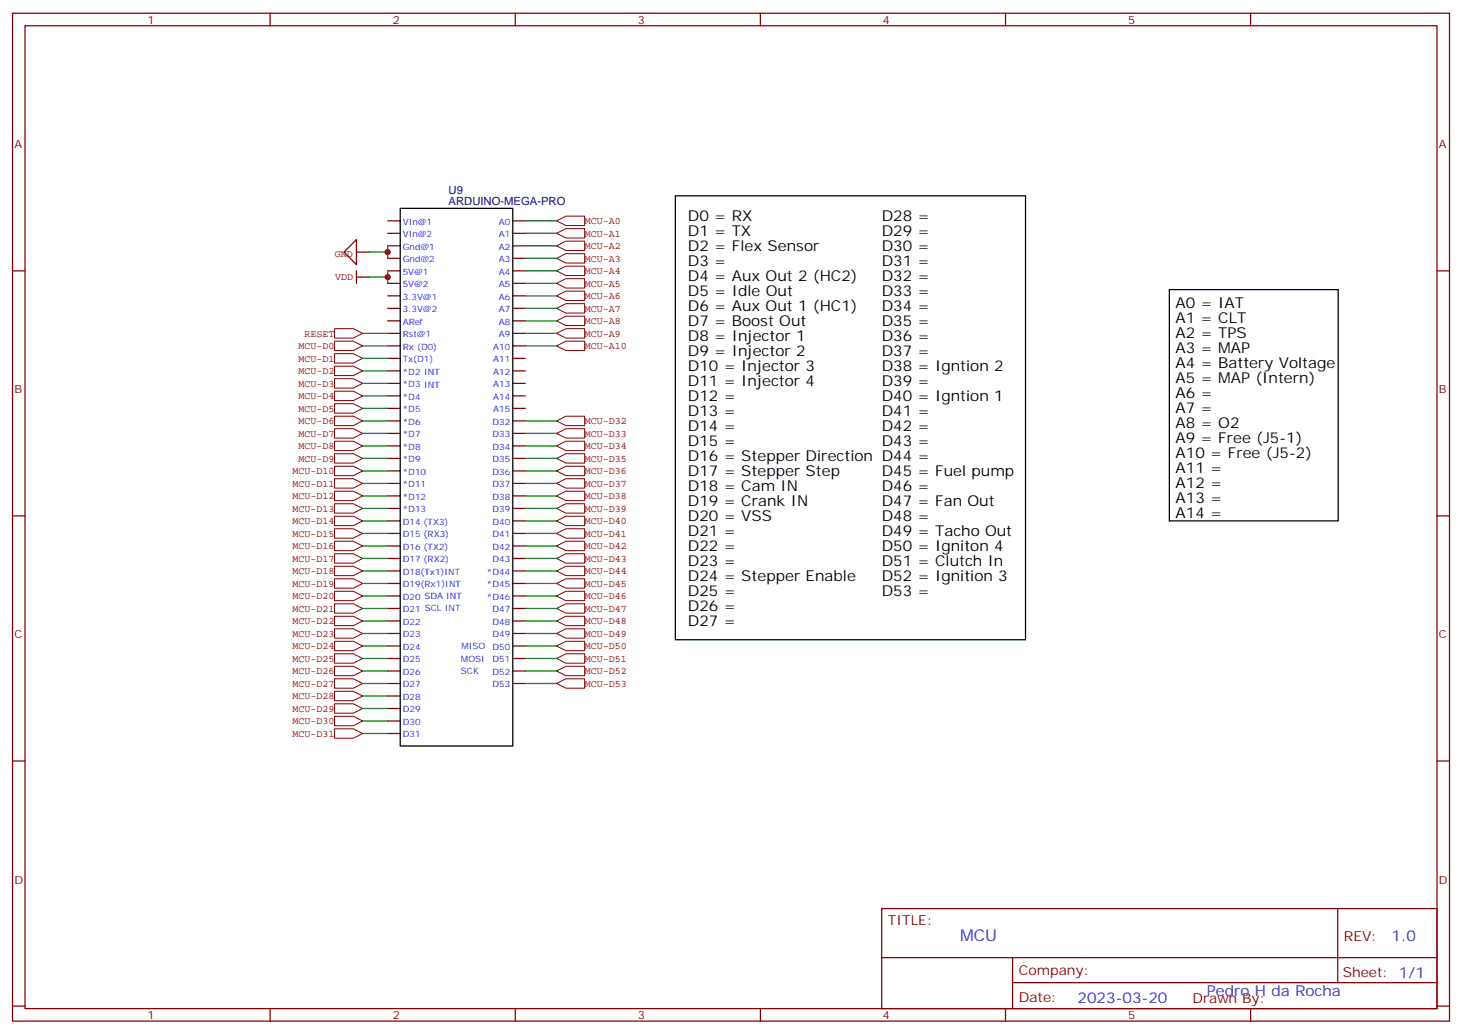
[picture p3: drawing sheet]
<svg xmlns="http://www.w3.org/2000/svg" width="412mm" height="292mm" viewBox="0 0 412 292" stroke-linecap="round" stroke-linejoin="round" font-family="sans-serif">
<g fill="none" stroke="#870000" stroke-width=".35">
<path d="M3.5 3.7h405.4v284.4h-405.4zM7.1 7.3h398.2v277.3h-398.2zM76.2 3.7v3.6M145.3 3.7v3.6M214.5 3.7v3.6M283.6 3.7v3.6M352.8 3.7v3.6M3.5 76.4h3.6M405.3 76.4h3.6M3.5 145.6h3.6M405.3 145.6h3.6M3.5 214.7h3.6"/>
<path d="M405.3 214.7h3.6M248.7 256.3h156.6v28.3h-156.6zM377.3 256.4v20.8M248.7 270.2h156.5M285.6 277.2h119.6M285.6 270.2v14.1M3.5 283.8h3.6M76.2 284.6v3.5M145.3 284.6v3.5M214.5 284.6v3.5M283.6 284.6v3.5M352.8 284.6v3.5"/>
<path d="M405.3 283.8h3.6"/>
</g>
<path d="M100.5 78.2h3.6M100.5 76.4v3.5" fill="none" stroke="#850000" stroke-width=".35"/>
<g fill="#fff" stroke="#850000" stroke-width=".28">
<path d="M94.4 92.7h5.3l2.6 1.4-2.6 1.3h-5.3z"/>
<path d="M94.4 96.3h5.3l2.6 1.3-2.6 1.3h-5.3z"/>
<path d="M94.4 99.8h5.3l2.6 1.3-2.6 1.3h-5.3z"/>
<path d="M94.4 163.3h5.3l2.6 1.3-2.6 1.3h-5.3z"/>
<path d="M94.4 159.8h5.3l2.6 1.3-2.6 1.3h-5.3z"/>
<path d="M94.4 156.2h5.3l2.6 1.4-2.6 1.3h-5.3z"/>
<path d="M94.4 152.7h5.3l2.6 1.3-2.6 1.3h-5.3z"/>
<path d="M94.4 149.2h5.3l2.6 1.3-2.6 1.3h-5.3z"/>
<path d="M94.4 145.6h5.3l2.6 1.4-2.6 1.3h-5.3z"/>
<path d="M94.4 166.8h5.3l2.6 1.3-2.6 1.4h-5.3z"/>
<path d="M94.4 170.3h5.3l2.6 1.4-2.6 1.3h-5.3z"/>
<path d="M157 97.6l2.6-1.3h5.3v2.6h-5.3z"/>
<path d="M157 94.1l2.6-1.4h5.3v2.7h-5.3z"/>
<path d="M94.4 205.6h5.3l2.6 1.3-2.6 1.4h-5.3z"/>
<path d="M94.4 131.5h5.3l2.6 1.4-2.6 1.3h-5.3z"/>
<path d="M94.4 135.1h5.3l2.6 1.3-2.6 1.3h-5.3z"/>
<path d="M94.4 138.6h5.3l2.6 1.3-2.6 1.3h-5.3z"/>
<path d="M94.4 142.1h5.3l2.6 1.3-2.6 1.4h-5.3z"/>
<path d="M94.4 173.9h5.3l2.6 1.3-2.6 1.3h-5.3z"/>
<path d="M94.4 177.4h5.3l2.6 1.3-2.6 1.3h-5.3z"/>
<path d="M94.4 180.9h5.3l2.6 1.3-2.6 1.4h-5.3z"/>
<path d="M94.4 184.4h5.3l2.6 1.4-2.6 1.3h-5.3z"/>
<path d="M94.4 188h5.3l2.6 1.3-2.6 1.3h-5.3z"/>
<path d="M94.4 191.5h5.3l2.6 1.3-2.6 1.4h-5.3z"/>
<path d="M94.4 195h5.3l2.6 1.4-2.6 1.3h-5.3z"/>
<path d="M94.4 198.6h5.3l2.6 1.3-2.6 1.3h-5.3z"/>
<path d="M94.4 202.1h5.3l2.6 1.3-2.6 1.3h-5.3z"/>
<path d="M157 192.8l2.6-1.3h5.3v2.7h-5.3z"/>
<path d="M157 118.7l2.6-1.3h5.3v2.7h-5.3z"/>
<path d="M157 122.3l2.6-1.4h5.3v2.7h-5.3z"/>
<path d="M157 125.8l2.6-1.3h5.3v2.6h-5.3z"/>
<path d="M157 129.3l2.6-1.3h5.3v2.7h-5.3z"/>
<path d="M157 132.9l2.6-1.4h5.3v2.7h-5.3z"/>
<path d="M157 136.4l2.6-1.3h5.3v2.6h-5.3z"/>
<path d="M157 139.9l2.6-1.3h5.3v2.6h-5.3z"/>
<path d="M157 143.4l2.6-1.3h5.3v2.7h-5.3z"/>
<path d="M157 147l2.6-1.4h5.3v2.7h-5.3z"/>
<path d="M157 150.5l2.6-1.3h5.3v2.6h-5.3z"/>
<path d="M157 154l2.6-1.3h5.3v2.6h-5.3z"/>
<path d="M157 157.6l2.6-1.4h5.3v2.7h-5.3z"/>
<path d="M157 161.1l2.6-1.3h5.3v2.6h-5.3z"/>
<path d="M157 164.6l2.6-1.3h5.3v2.6h-5.3z"/>
<path d="M157 168.1l2.6-1.3h5.3v2.7h-5.3z"/>
<path d="M157 171.7l2.6-1.4h5.3v2.7h-5.3z"/>
<path d="M157 175.2l2.6-1.3h5.3v2.6h-5.3z"/>
<path d="M157 178.7l2.6-1.3h5.3v2.6h-5.3z"/>
<path d="M157 182.2l2.6-1.3h5.3v2.7h-5.3z"/>
<path d="M157 185.8l2.6-1.4h5.3v2.7h-5.3z"/>
<path d="M157 189.3l2.6-1.3h5.3v2.6h-5.3z"/>
<path d="M157 90.5l2.6-1.3h5.3v2.6h-5.3z"/>
<path d="M157 87l2.6-1.3h5.3v2.6h-5.3z"/>
<path d="M157 83.5l2.6-1.4h5.3v2.7h-5.3z"/>
<path d="M157 79.9l2.6-1.3h5.3v2.7h-5.3z"/>
<path d="M157 76.4l2.6-1.3h5.3v2.6h-5.3z"/>
<path d="M157 72.9l2.6-1.3h5.3v2.6h-5.3z"/>
<path d="M157 69.4l2.6-1.4h5.3v2.7h-5.3z"/>
<path d="M157 65.8l2.6-1.3h5.3v2.7h-5.3z"/>
<path d="M157 62.3l2.6-1.3h5.3v2.6h-5.3z"/>
</g>
<path d="M100.5 71.1v-3.5l-3.5 3.5 3.5 3.5v-3.5h3.6" fill="none" stroke="#850000" stroke-width=".35"/>
<g fill="none" stroke="#870000" stroke-width=".35">
<path d="M109.4 62.3h3.5M109.4 65.8h3.5M109.4 69.4h3.5M109.4 72.9h3.5M109.4 76.4h3.5M109.4 79.9h3.5M144.6 62.3h3.6M144.6 65.8h3.6M144.6 69.4h3.6M144.6 72.9h3.6M144.6 76.4h3.6M144.6 79.9h3.6"/>
<path d="M109.4 83.5h3.5M109.4 87h3.5M109.4 90.5h3.5M109.4 94.1h3.5M109.4 97.6h3.5M144.6 83.5h3.6M144.6 87h3.6M144.6 90.5h3.6M144.6 94.1h3.6M144.6 97.6h3.6M109.4 101.1h3.5M109.4 104.6h3.5"/>
<path d="M109.4 108.2h3.5M109.4 111.7h3.5M109.4 115.2h3.5M109.4 118.7h3.5M144.6 101.1h3.6M144.6 104.6h3.6M144.6 108.2h3.6M144.6 111.7h3.6M144.6 115.2h3.6M144.6 118.7h3.6M109.4 122.3h3.5M109.4 125.8h3.5"/>
<path d="M109.4 129.3h3.5M109.4 132.9h3.5M109.4 136.4h3.5M109.4 139.9h3.5M144.6 122.3h3.6M144.6 125.8h3.6M144.6 129.3h3.6M144.6 132.9h3.6M144.6 136.4h3.6M144.6 139.9h3.6M109.4 143.4h3.5M109.4 147h3.5"/>
<path d="M109.4 150.5h3.5M109.4 154h3.5M109.4 157.6h3.5M144.6 143.4h3.6M144.6 147h3.6M144.6 150.5h3.6M144.6 154h3.6M144.6 157.6h3.6M109.4 161.1h3.5M109.4 164.6h3.5M109.4 168.1h3.5M109.4 171.7h3.5"/>
<path d="M109.4 175.2h3.5M109.4 178.7h3.5M144.6 161.1h3.6M144.6 164.6h3.6M144.6 168.1h3.6M144.6 171.7h3.6M144.6 175.2h3.6M144.6 178.7h3.6M109.4 182.2h3.5M109.4 185.8h3.5M109.4 189.3h3.5M109.4 192.8h3.5"/>
<path d="M109.4 196.4h3.5M109.4 199.9h3.5M144.6 182.2h3.6M144.6 185.8h3.6M144.6 189.3h3.6M144.6 192.8h3.6M109.4 203.4h3.5M109.4 206.9h3.5"/>
</g>
<path d="M112.9 58.8h31.7v151.7h-31.7z" fill="none" stroke="#000" stroke-width=".35"/>
<path d="M94.4 103.3h5.3l2.6 1.3-2.6 1.4h-5.3z" fill="#fff" stroke="#850000" stroke-width=".28"/>
<path d="M102.3 104.6h7.1" fill="none" stroke="#008700" stroke-width=".35"/>
<path d="M94.4 106.8h5.3l2.6 1.4-2.6 1.3h-5.3z" fill="#fff" stroke="#850000" stroke-width=".28"/>
<path d="M102.3 108.2h7.1" fill="none" stroke="#008700" stroke-width=".35"/>
<path d="M94.4 110.4h5.3l2.6 1.3-2.6 1.3h-5.3z" fill="#fff" stroke="#850000" stroke-width=".28"/>
<path d="M102.3 111.7h7.1" fill="none" stroke="#008700" stroke-width=".35"/>
<path d="M94.4 113.9h5.3l2.6 1.3-2.6 1.3h-5.3z" fill="#fff" stroke="#850000" stroke-width=".28"/>
<path d="M102.3 115.2h7.1" fill="none" stroke="#008700" stroke-width=".35"/>
<path d="M94.4 117.4h5.3l2.6 1.3-2.6 1.4h-5.3z" fill="#fff" stroke="#850000" stroke-width=".28"/>
<path d="M102.3 118.7h7.1" fill="none" stroke="#008700" stroke-width=".35"/>
<path d="M94.4 120.9h5.3l2.6 1.4-2.6 1.3h-5.3z" fill="#fff" stroke="#850000" stroke-width=".28"/>
<path d="M102.3 122.3h7.1" fill="none" stroke="#008700" stroke-width=".35"/>
<g fill="#fff" stroke="#850000" stroke-width=".28">
<path d="M94.4 124.5h5.3l2.6 1.3-2.6 1.3h-5.3z"/>
<path d="M94.4 128h5.3l2.6 1.3-2.6 1.4h-5.3z"/>
</g>
<g fill="none" stroke="#008700" stroke-width=".35">
<path d="M104.1 78.2h5.3v1.7M104.1 71.1h5.3M109.4 69.4v3.5M109.4 76.4v1.8M148.2 62.3h8.8M148.2 65.8h8.8M148.2 69.4h8.8M148.2 72.9h8.8M148.2 76.4h8.8M148.2 79.9h8.8M102.3 94.1h7.1M102.3 97.6h7.1"/>
<path d="M148.2 83.5h8.8M148.2 87h8.8M148.2 90.5h8.8M148.2 94.1h8.8M148.2 97.6h8.8M102.3 101.1h7.1M148.2 118.7h8.8M102.3 125.8h7.1M102.3 129.3h7.1M102.3 132.9h7.1M102.3 136.4h7.1M102.3 139.9h7.1"/>
<path d="M148.2 125.8h8.8M148.2 129.3h8.8M148.2 132.9h8.8M148.2 136.4h8.8M148.2 139.9h8.8M148.2 122.3h8.8M102.3 143.4h7.1M102.3 157.6h7.1M102.3 154h7.1M102.3 150.5h7.1M102.3 147h7.1M148.2 143.4h8.8"/>
<path d="M148.2 157.6h8.8M148.2 154h8.8M148.2 150.5h8.8M148.2 147h8.8M102.3 175.2h7.1M102.3 178.7h7.1M102.3 171.7h7.1M102.3 168.1h7.1M102.3 164.6h7.1M102.3 161.1h7.1M148.2 175.2h8.8M148.2 178.7h8.8"/>
<path d="M148.2 171.7h8.8M148.2 168.1h8.8M148.2 164.6h8.8M148.2 161.1h8.8M102.3 182.2h7.1M102.3 185.8h7.1M102.3 189.3h7.1M102.3 192.8h7.1M102.3 196.4h7.1M102.3 199.9h7.1M148.2 182.2h8.8M148.2 185.8h8.8"/>
<path d="M148.2 189.3h8.8M148.2 192.8h8.8M102.3 203.4h7.1M102.3 206.9h7.1"/>
</g>
<path d="M329.8 81.7h47.7v65.3h-47.7z" fill="none" stroke="#000" stroke-width=".35"/>
<g fill="#c00">
<circle cx="109.4" cy="78.2" r=".88"/>
<circle cx="109.4" cy="71.1" r=".88"/>
</g>
<path d="M190.5 55.2h98.8v125.3h-98.8z" fill="none" stroke="#000" stroke-width=".35"/>
<text font-size="4.6" fill="#00f" x="270.8" y="265.4">MCU</text>
<g font-size="4.2">
<text x="194" y="62.3">D0 = RX</text>
<text x="248.7" y="62.3">D28 =</text>
<text x="194" y="66.5">D1 = TX</text>
<text x="194" y="70.8">D2 = Flex Sensor</text>
<text x="248.7" y="66.5">D29 =</text>
<text x="248.7" y="70.8">D30 =</text>
<text x="194" y="75">D3 =</text>
<text x="248.7" y="75">D31 =</text>
<text x="194" y="79.2">D4 = Aux Out 2 (HC2)</text>
<text x="194" y="83.5">D5 = Idle Out</text>
<text x="248.7" y="79.2">D32 =</text>
<text x="248.7" y="83.5">D33 =</text>
<text x="194" y="87.7">D6 = Aux Out 1 (HC1)</text>
<text x="248.7" y="87.7">D34 =</text>
<text x="331.6" y="87">A0 = IAT</text>
<text x="194" y="91.9">D7 = Boost Out</text>
<text x="248.7" y="91.9">D35 =</text>
<text x="331.6" y="91.2">A1 = CLT</text>
<text x="331.6" y="95.5">A2 = TPS</text>
<text x="194" y="96.2">D8 = Injector 1</text>
<text x="194" y="100.4">D9 = Injector 2</text>
<text x="248.7" y="96.2">D36 =</text>
<text x="248.7" y="100.4">D37 =</text>
<text x="331.6" y="99.7">A3 = MAP</text>
<text x="194" y="104.6">D10 = Injector 3</text>
<text x="248.7" y="104.6">D38 = Igntion 2</text>
<text x="331.6" y="103.9">A4 = Battery Voltage</text>
<text x="194" y="108.9">D11 = Injector 4</text>
<text x="194" y="113.1">D12 =</text>
<text x="248.7" y="108.9">D39 =</text>
<text x="248.7" y="113.1">D40 = Igntion 1</text>
<text x="331.6" y="108.2">A5 = MAP (Intern)</text>
<text x="331.6" y="112.4">A6 =</text>
<text x="194" y="117.3">D13 =</text>
<text x="248.7" y="117.3">D41 =</text>
<text x="331.6" y="116.6">A7 =</text>
<text x="194" y="121.6">D14 =</text>
<text x="194" y="125.8">D15 =</text>
<text x="248.7" y="121.6">D42 =</text>
<text x="248.7" y="125.8">D43 =</text>
<text x="331.6" y="120.9">A8 = O2</text>
<text x="331.6" y="125.1">A9 = Free (J5-1)</text>
<text x="194" y="130">D16 = Stepper Direction D44 =</text>
<text x="331.6" y="129.3">A10 = Free (J5-2)</text>
<text x="194" y="134.3">D17 = Stepper Step</text>
<text x="248.7" y="134.3">D45 = Fuel pump</text>
<text x="331.6" y="133.6">A11 =</text>
<text x="331.6" y="137.8">A12 =</text>
<text x="194" y="138.5">D18 = Cam IN</text>
<text x="194" y="142.7">D19 = Crank IN</text>
<text x="248.7" y="138.5">D46 =</text>
<text x="248.7" y="142.7">D47 = Fan Out</text>
<text x="331.6" y="142">A13 =</text>
<text x="194" y="147">D20 = VSS</text>
<text x="248.7" y="147">D48 =</text>
<text x="331.6" y="146.3">A14 =</text>
<text x="194" y="151.2">D21 =</text>
<text x="194" y="155.4">D22 =</text>
<text x="248.7" y="151.2">D49 = Tacho Out</text>
<text x="248.7" y="155.4">D50 = Igniton 4</text>
<text x="194" y="159.7">D23 =</text>
<text x="248.7" y="159.7">D51 = Clutch In</text>
<text x="194" y="163.9">D24 = Stepper Enable</text>
<text x="248.7" y="163.9">D52 = Ignition 3</text>
<text x="194" y="168.1">D25 =</text>
<text x="194" y="172.4">D26 =</text>
<text x="248.7" y="168.1">D53 =</text>
<text x="194" y="176.6">D27 =</text>
</g>
<g font-size="4.2" fill="#00f">
<text x="392.5" y="265.6">1.0</text>
<text x="340.4" y="281">Pedro H da Rocha</text>
<text x="304" y="283">2023-03-20</text>
</g>
<g font-size="3.9" fill="#800">
<text x="250.5" y="260.9">TITLE:</text>
<text x="379.1" y="265.6">REV:</text>
<text x="287.4" y="275.1">Company:</text>
<text x="378.7" y="275.7">Sheet: 1/1</text>
<text x="287.4" y="282.8">Date:</text>
<text x="336.4" y="282.9">Drawn By:</text>
</g>
<g font-size="3.2" fill="#800">
<text x="41.6" y="6.7">1</text>
<text x="110.8" y="6.7">2</text>
<text x="179.9" y="6.7">3</text>
<text x="249.1" y="6.7">4</text>
<text x="318.2" y="6.7">5</text>
<text x="4.1" y="41.8">A</text>
<text x="405.9" y="41.8">A</text>
<text x="4.1" y="111">B</text>
<text x="405.9" y="111">B</text>
<text x="4.1" y="180.1">C</text>
<text x="405.9" y="180.1">C</text>
<text x="4.1" y="249.3">D</text>
<text x="405.9" y="249.3">D</text>
<text x="41.6" y="287.5">1</text>
<text x="110.8" y="287.5">2</text>
<text x="179.9" y="287.5">3</text>
<text x="249.1" y="287.5">4</text>
<text x="318.2" y="287.5">5</text>
</g>
<g font-size="3.2" fill="#000080">
<text x="126.5" y="57.7">ARDUINO-MEGA-PRO</text>
<text x="126.5" y="54.7">U9</text>
</g>
<g font-size="2.8" fill="#840000">
<text x="164.9" y="63.2">MCU-A0</text>
<text x="164.9" y="70.3">MCU-A2</text>
<text x="164.9" y="66.8">MCU-A1</text>
<text x="94.5" y="72.6">GND</text>
<text x="164.9" y="77.3">MCU-A4</text>
<text x="164.9" y="73.8">MCU-A3</text>
<text x="94.5" y="78.9">VDD</text>
<text x="164.9" y="80.9">MCU-A5</text>
<text x="164.9" y="87.9">MCU-A7</text>
<text x="164.9" y="84.4">MCU-A6</text>
<text x="85.9" y="95">RESET</text>
<text x="164.9" y="95">MCU-A9</text>
<text x="164.9" y="91.4">MCU-A8</text>
<text x="84.2" y="98.5">MCU-D0</text>
<text x="164.9" y="98.5">MCU-A10</text>
<text x="84.2" y="102">MCU-D1</text>
<text x="84.2" y="105.6">MCU-D2</text>
<text x="84.2" y="109.1">MCU-D3</text>
<text x="84.2" y="112.6">MCU-D4</text>
<text x="84.2" y="116.1">MCU-D5</text>
<text x="84.2" y="119.7">MCU-D6</text>
<text x="164.9" y="119.7">MCU-D32</text>
<text x="84.2" y="123.2">MCU-D7</text>
<text x="164.9" y="123.2">MCU-D33</text>
<text x="84.2" y="126.7">MCU-D8</text>
<text x="84.2" y="130.3">MCU-D9</text>
<text x="164.9" y="126.7">MCU-D34</text>
<text x="164.9" y="130.3">MCU-D35</text>
<text x="82.5" y="133.8">MCU-D10</text>
<text x="82.5" y="137.3">MCU-D11</text>
<text x="164.9" y="133.8">MCU-D36</text>
<text x="164.9" y="137.3">MCU-D37</text>
<text x="82.5" y="140.8">MCU-D12</text>
<text x="164.9" y="140.8">MCU-D38</text>
<text x="82.5" y="147.9">MCU-D14</text>
<text x="82.5" y="144.4">MCU-D13</text>
<text x="164.9" y="144.4">MCU-D39</text>
<text x="164.9" y="147.9">MCU-D40</text>
<text x="82.5" y="154.9">MCU-D16</text>
<text x="82.5" y="151.4">MCU-D15</text>
<text x="164.9" y="151.4">MCU-D41</text>
<text x="164.9" y="154.9">MCU-D42</text>
<text x="82.5" y="158.5">MCU-D17</text>
<text x="164.9" y="158.5">MCU-D43</text>
<text x="82.5" y="165.5">MCU-D19</text>
<text x="82.5" y="162">MCU-D18</text>
<text x="164.9" y="162">MCU-D44</text>
<text x="164.9" y="165.5">MCU-D45</text>
<text x="82.5" y="169.1">MCU-D20</text>
<text x="82.5" y="172.6">MCU-D21</text>
<text x="164.9" y="169.1">MCU-D46</text>
<text x="164.9" y="172.6">MCU-D47</text>
<text x="82.5" y="176.1">MCU-D22</text>
<text x="82.5" y="179.6">MCU-D23</text>
<text x="164.9" y="176.1">MCU-D48</text>
<text x="164.9" y="179.6">MCU-D49</text>
<text x="82.5" y="183.2">MCU-D24</text>
<text x="164.9" y="183.2">MCU-D50</text>
<text x="82.5" y="186.7">MCU-D25</text>
<text x="82.5" y="190.2">MCU-D26</text>
<text x="164.9" y="186.7">MCU-D51</text>
<text x="164.9" y="190.2">MCU-D52</text>
<text x="82.5" y="193.8">MCU-D27</text>
<text x="82.5" y="197.3">MCU-D28</text>
<text x="164.9" y="193.8">MCU-D53</text>
<text x="82.5" y="200.8">MCU-D29</text>
<text x="82.5" y="207.9">MCU-D31</text>
<text x="82.5" y="204.3">MCU-D30</text>
</g>
<g font-size="2.5" fill="#00f">
<text x="113.6" y="63.4">VIn@1</text>
<text x="140.7" y="63.4">A0</text>
<text x="113.6" y="66.9">VIn@2</text>
<text x="113.6" y="70.4">Gnd@1</text>
<text x="140.7" y="66.9">A1</text>
<text x="140.7" y="70.4">A2</text>
<text x="113.6" y="73.9">Gnd@2</text>
<text x="113.6" y="77.5">5V@1</text>
<text x="140.7" y="73.9">A3</text>
<text x="140.7" y="77.5">A4</text>
<text x="113.6" y="81">5V@2</text>
<text x="140.7" y="81">A5</text>
<text x="113.6" y="84.5">3.3V@1</text>
<text x="113.6" y="88.1">3.3V@2</text>
<text x="140.7" y="84.5">A6</text>
<text x="140.7" y="88.1">A7</text>
<text x="113.6" y="91.6">ARef</text>
<text x="113.6" y="95.1">Rst@1</text>
<text x="140.7" y="91.6">A8</text>
<text x="140.7" y="95.1">A9</text>
<text x="113.6" y="98.6">Rx (D0)</text>
<text x="139.1" y="98.6">A10</text>
<text x="113.6" y="102.2">Tx(D1)</text>
<text x="113.6" y="105.7">*D2 INT</text>
<text x="139.1" y="102.2">A11</text>
<text x="139.1" y="105.7">A12</text>
<text x="113.6" y="109.2">*D3 INT</text>
<text x="113.6" y="112.7">*D4</text>
<text x="139.1" y="109.2">A13</text>
<text x="139.1" y="112.7">A14</text>
<text x="113.6" y="116.3">*D5</text>
<text x="113.6" y="119.8">*D6</text>
<text x="138.9" y="119.8">D32</text>
<text x="139.1" y="116.3">A15</text>
<text x="113.6" y="123.3">*D7</text>
<text x="138.9" y="123.3">D33</text>
<text x="113.6" y="126.9">*D8</text>
<text x="113.6" y="130.4">*D9</text>
<text x="138.9" y="126.9">D34</text>
<text x="138.9" y="130.4">D35</text>
<text x="113.6" y="133.9">*D10</text>
<text x="113.6" y="137.4">*D11</text>
<text x="138.9" y="133.9">D36</text>
<text x="138.9" y="137.4">D37</text>
<text x="113.6" y="141">*D12</text>
<text x="138.9" y="141">D38</text>
<text x="113.6" y="144.5">*D13</text>
<text x="113.6" y="148">D14 (TX3)</text>
<text x="138.9" y="144.5">D39</text>
<text x="138.9" y="148">D40</text>
<text x="113.6" y="151.6">D15 (RX3)</text>
<text x="113.6" y="155.1">D16 (TX2)</text>
<text x="138.9" y="151.6">D41</text>
<text x="138.9" y="155.1">D42</text>
<text x="113.6" y="158.6">D17 (RX2)</text>
<text x="138.9" y="158.6">D43</text>
<text x="113.6" y="162.1">D18(Tx1)INT</text>
<text x="113.6" y="165.7">D19(Rx1)INT</text>
<text x="137.3" y="162.1">*D44</text>
<text x="137.3" y="165.7">*D45</text>
<text x="113.6" y="169.2">D20 SDA INT</text>
<text x="113.6" y="172.7">D21 SCL INT</text>
<text x="137.3" y="169.2">*D46</text>
<text x="138.9" y="172.7">D47</text>
<text x="113.6" y="176.2">D22</text>
<text x="113.6" y="179.8">D23</text>
<text x="138.9" y="176.2">D48</text>
<text x="138.9" y="179.8">D49</text>
<text x="113.6" y="183.3">D24</text>
<text x="130.2" y="183.1">MISO</text>
<text x="138.9" y="183.3">D50</text>
<text x="113.6" y="186.8">D25</text>
<text x="113.6" y="190.4">D26</text>
<text x="130" y="190.2">SCK</text>
<text x="130" y="186.7">MOSI</text>
<text x="138.9" y="186.8">D51</text>
<text x="138.9" y="190.4">D52</text>
<text x="113.6" y="193.9">D27</text>
<text x="113.6" y="197.4">D28</text>
<text x="138.9" y="193.9">D53</text>
<text x="113.6" y="200.9">D29</text>
<text x="113.6" y="204.5">D30</text>
<text x="113.6" y="208">D31</text>
</g>
</svg>
